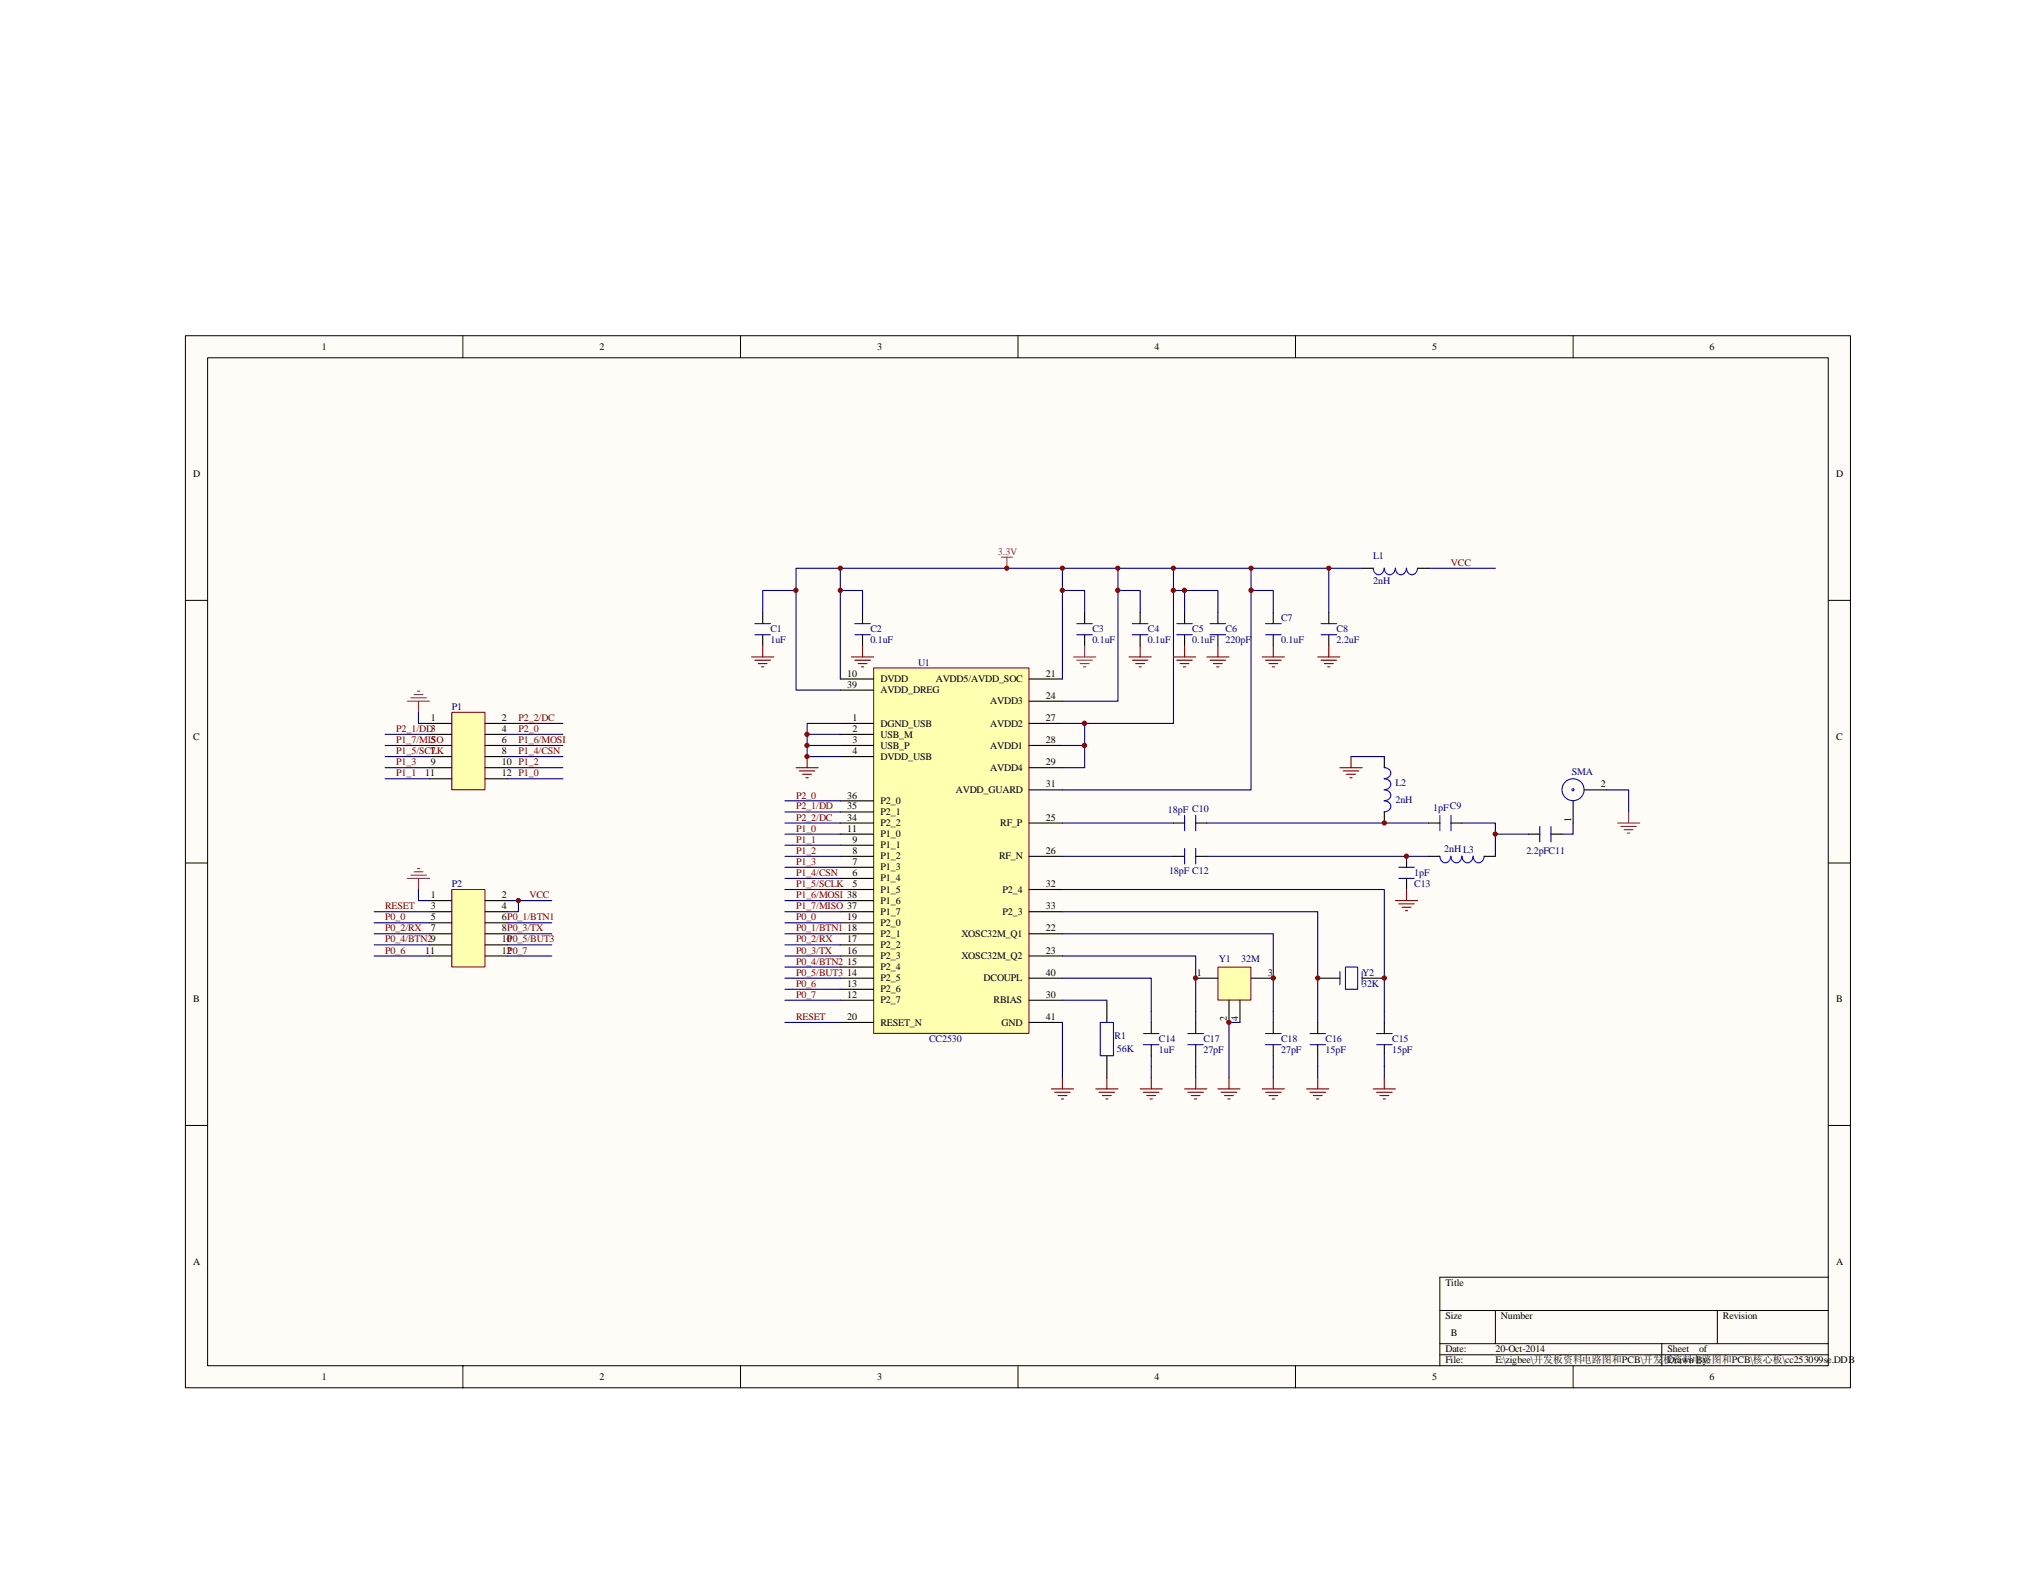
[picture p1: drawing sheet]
<svg xmlns="http://www.w3.org/2000/svg" width="279mm" height="216mm" viewBox="0 0 279 216" stroke-linecap="round" stroke-linejoin="round" font-family="sans-serif">
<path d="M25.4 46.1h228.5v144.4h-228.5z" fill="#fffcf8"/>
<g fill="none" stroke="#000" stroke-width=".14">
<path d="M25.4 46.1h228.5v144.4h-228.5zM28.5 49.1h222.4v138.4h-222.4zM63.5 46.1v3M101.6 46.1v3M139.7 46.1v3M177.8 46.1v3M215.9 46.1v3M25.4 82.4h3.1M250.9 82.4h3.1M25.4 118.4h3.1M250.9 118.4h3.1M25.4 154.5h3.1"/>
<path d="M250.9 154.5h3.1M197.6 179.9h53.3M205.2 179.9v4.5M235.7 179.9v4.5M250.9 175.3h-53.3v12.2M63.5 187.5v3M101.6 187.5v3M139.7 187.5v3M177.8 187.5v3M197.6 184.4h53.3M197.6 185.9h53.3M215.9 187.5v3"/>
<path d="M228 184.4v3.1"/>
</g>
<path d="M119.9 91.7h21.3v50.1h-21.3z" fill="#ffffb0"/>
<path d="M119.9 91.7h21.3v50.1h-21.3z" fill="none" stroke="#800000" stroke-width=".14"/>
<g fill="none" stroke="#000" stroke-width=".15">
<path d="M115.3 93.2h4.6M115.3 94.7h4.6M115.3 99.3h4.6M141.2 93.2h4.6M141.2 99.3h4.6M141.2 96.2h4.6M115.3 100.8h4.6M115.3 102.3h4.6M115.3 103.8h4.6M115.3 109.9h4.6M115.3 111.4h4.6M115.3 113h4.6"/>
<path d="M115.3 114.5h4.6M115.3 116h4.6M115.3 117.5h4.6M115.3 119h4.6M141.2 102.3h4.6M141.2 113h4.6M141.2 117.5h4.6M141.2 105.4h4.6M141.2 108.4h4.6M115.3 120.6h4.6M115.3 122.1h4.6M115.3 123.6h4.6"/>
<path d="M115.3 125.1h4.6M115.3 126.7h4.6M115.3 128.2h4.6M115.3 129.7h4.6M115.3 131.2h4.6M115.3 132.7h4.6M115.3 134.3h4.6M115.3 135.8h4.6M115.3 137.3h4.6M141.2 122.1h4.6M141.2 125.1h4.6M141.2 128.2h4.6"/>
<path d="M141.2 131.2h4.6M141.2 134.3h4.6M141.2 137.3h4.6M151.9 137.3v3M115.3 140.3h4.6M141.2 140.3h4.6M151.9 144.9v3M158 140.3v1.6M158 143.4v1.5"/>
</g>
<g fill="none" stroke="#800000" stroke-width=".15">
<path d="M109.2 105.4h3.1M109.7 105.8h2.1M110.2 106.3h1.2M110.6 106.7h.3M110.8 103.8v1.6M144.3 149.5h3M144.7 149.9h2.2M145.2 150.4h1.2M145.6 150.8h.3M145.8 147.9v1.6M150.4 149.5h3M150.8 149.9h2.2"/>
<path d="M151.3 150.4h1.2M151.7 150.8h.3M151.9 147.9v1.6M156.5 149.5h3M156.9 149.9h2.1M157.4 150.4h1.2M157.8 150.8h.3M158 147.9v1.6"/>
</g>
<path d="M115.3 99.3h-4.5v4.5h4.5M110.8 102.3h4.5M110.8 100.8h4.5M145.8 134.3h12.2v4.5M145.8 137.3h6.1M158 146.4v1.5" fill="none" stroke="#000080" stroke-width=".15"/>
<path d="M151 140.3h1.8v4.6h-1.8zM156.9 141.9h2.1M156.9 143.4h2.1" fill="none" stroke="#00f" stroke-width=".15"/>
<path d="M167.2 132.8h4.5v4.5h-4.5z" fill="#ffffb0"/>
<path d="M167.1 132.7h4.6v4.6h-4.6z" fill="none" stroke="#800000" stroke-width=".14"/>
<g fill="none" stroke="#000" stroke-width=".15">
<path d="M186.9 78h1.5M194.5 78h1.6M104.7 84.1v1.5M104.7 87.1v1.5M118.4 84.1v1.5M118.4 87.1v1.5M148.8 84.1v1.5M148.8 87.1v1.5M156.5 84.1v1.5M156.5 87.1v1.5M162.6 84.1v1.5M162.6 87.1v1.5"/>
<path d="M167.1 84.1v1.5M167.1 87.1v1.5M174.7 84.1v1.5M174.7 87.1v1.5M182.4 84.1v1.5M182.4 87.1v1.5M161 113h1.6M161 117.5h1.6M164.1 113h1.5M164.1 117.5h1.5M190 103.8v1.6M190 111.4v1.6"/>
<path d="M193 117.5v1.5M196.1 113h1.5M196.1 117.5h1.5M199.1 113h1.5M203.7 117.5h1.5M209.8 114.5h1.5M212.8 114.5h1.6M215.9 109.9v3.1M217.4 108.4h3.1M164.1 134.3h3M168.7 137.3v3M170.2 137.3v3"/>
<path d="M171.7 134.3h3M180.8 134.3h3.1M186.9 134.3h3.1M193 120.6v1.5M164.1 140.3v1.6M164.1 143.4v1.5M174.7 140.3v1.6M174.7 143.4v1.5M180.8 140.3v1.6M180.8 143.4v1.5M190 140.3v1.6M190 143.4v1.5"/>
</g>
<g fill="none" stroke="#00f" stroke-width=".15">
<path d="M188.4 78a.77 .77 0 0 0 .8 .9 .77 .77 0 0 0 .7-.9 .77 .77 0 0 0 .8 .9 .77 .77 0 0 0 .8-.9M191.5 78a.77 .77 0 0 0 .7 .9 .77 .77 0 0 0 .8-.9 .77 .77 0 0 0 .8 .9 .77 .77 0 0 0 .7-.9M103.6 85.6h2.1M103.6 87.1h2.1M117.3 85.6h2.1M117.3 87.1h2.1M147.8 85.6h2.1M147.8 87.1h2.1M155.4 85.6h2.1M155.4 87.1h2.1M161.5 85.6h2.1M161.5 87.1h2.1"/>
<path d="M166.1 85.6h2.1M166.1 87.1h2.1M173.7 85.6h2.1M173.7 87.1h2.1M181.3 85.6h2.1M181.3 87.1h2.1M162.6 111.9v2.1M162.6 116.5v2.1M164.1 111.9v2.1M164.1 116.5v2.1M189.9 109.9a.77 .77 0 0 1 1 .8 .77 .77 0 0 1-1 .7M189.9 106.9a.77 .77 0 0 1 1 .8 .77 .77 0 0 1-1 .7 .76 .76 0 0 1 1 .8 .76 .76 0 0 1-1 .7"/>
<path d="M189.9 105.4a.77 .77 0 0 1 1 .7 .77 .77 0 0 1-1 .8M192 119h2.1M197.6 117.5a.77 .77 0 0 0 .7 .9 .77 .77 0 0 0 .8-.9M197.6 111.9v2.1M199.1 117.5a.77 .77 0 0 0 .8 .9 .77 .77 0 0 0 .7-.9 .77 .77 0 0 0 .8 .9 .77 .77 0 0 0 .7-.9M199.1 111.9v2.1M202.2 117.5a.77 .77 0 0 0 .7 .9 .77 .77 0 0 0 .8-.9M211.3 113.4v2.1M212.8 113.4v2.1M215.9 108.2l.1 .2-.1 .1-.2-.1 .1-.1M183.9 133.3v1.9M184.6 132.7h1.7v3.1h-1.7z"/>
<path d="M186.9 133.4v1.8M192 120.6h2.1M163 143.4h2.1M163 141.9h2.1M173.7 143.4h2.1M173.7 141.9h2.1M179.8 143.4h2.1M179.8 141.9h2.1M188.9 143.4h2.2M188.9 141.9h2.2"/>
<circle cx="215.9" cy="108.4" r="1.51"/>
</g>
<g fill="none" stroke="#800000" stroke-width=".15">
<path d="M103.1 90.2h3.1M103.6 90.6h2.1M104.1 91.1h1.2M104.5 91.5h.3M104.7 88.6v1.6M116.8 90.2h3.1M117.3 90.6h2.1M117.8 91.1h1.2M118.2 91.5h.3M118.4 88.6v1.6M154.9 90.2h3.1M155.4 90.6h2.1"/>
<path d="M155.9 91.1h1.2M156.3 91.5h.3M156.5 88.6v1.6M161 90.2h3.1M161.5 90.6h2.1M161.9 91.1h1.3M162.4 91.5h.3M162.6 88.6v1.6M165.6 90.2h3.1M166.1 90.6h2.1M166.5 91.1h1.2M167 91.5h.3"/>
<path d="M167.1 88.6v1.6M173.2 90.2h3.1M173.7 90.6h2.1M174.1 91.1h1.2M174.6 91.5h.3M174.7 88.6v1.6M180.8 90.2h3.1M181.3 90.6h2.1M181.7 91.1h1.3M182.2 91.5h.3M182.4 88.6v1.6M183.9 105.4h3"/>
<path d="M184.3 105.8h2.2M184.8 106.3h1.2M185.3 106.7h.2M185.4 103.8v1.6M191.5 123.6h3M192 124.1h2.1M192.4 124.5h1.2M192.9 125h.3M193 122.1v1.5M162.6 149.5h3M163 149.9h2.1M163.5 150.4h1.2"/>
<path d="M163.9 150.8h.3M164.1 147.9v1.6M167.1 149.5h3.1M167.6 149.9h2.1M168 150.4h1.2M168.5 150.8h.3M168.7 147.9v1.6M173.2 149.5h3.1M173.7 149.9h2.1M174.1 150.4h1.2M174.6 150.8h.3M174.7 147.9v1.6"/>
<path d="M179.3 149.5h3.1M179.8 149.9h2.1M180.2 150.4h1.2M180.7 150.8h.3M180.8 147.9v1.6M188.4 149.5h3.1M188.9 149.9h2.2M189.4 150.4h1.2M189.8 150.8h.3M190 147.9v1.6"/>
</g>
<g fill="none" stroke="#000080" stroke-width=".15">
<path d="M115.3 78h71.6M145.8 78v15.2M153.4 78v18.2h-7.6M161 78v21.3h-12.2M171.7 78v30.4h-25.9M182.4 78v6.1M196.1 78h9.1M109.2 81h-4.5v3.1M115.3 93.2v-15.2h-6.1v16.7h6.1M115.3 81h3.1v3.1M145.8 99.3h3v6.1h-3M145.8 81h3v3.1"/>
<path d="M153.4 81h3.1v3.1M161 81h6.1v3.1M162.6 81v3.1M171.7 81h3v3.1M107.7 114.5h7.6M107.7 109.9h7.6M107.7 111.4h7.6M107.7 113h7.6M107.7 116h7.6M107.7 119h7.6M107.7 117.5h7.6M145.8 102.3h3"/>
<path d="M145.8 113h15.2M145.8 117.5h15.2M165.6 113h30.5M165.6 117.5h30.5M185.4 103.8h4.6M200.6 113h4.6v4.5M205.2 114.5h4.6M215.9 113v1.5h-1.5M220.5 108.4h3v3M107.7 120.6h7.6M107.7 123.6h7.6M107.7 122.1h7.6"/>
<path d="M107.7 125.1h7.6M107.7 126.7h7.6M107.7 128.2h7.6M107.7 137.3h7.6M107.7 134.3h7.6M107.7 132.7h7.6M107.7 131.2h7.6M107.7 129.7h7.6M107.7 135.8h7.6M145.8 131.2h18.3v9.1M145.8 125.1h35v15.2M145.8 128.2h28.9v12.1"/>
<path d="M145.8 122.1h44.2v18.2M158 138.8v1.5M107.7 140.3h7.6M145.8 140.3v7.6M158 144.9v1.5M164.1 144.9v3M170.2 140.3h-1.5v7.6M174.7 144.9v3M180.8 144.9v3M190 144.9v3"/>
</g>
<path d="M137.4 76.5h1.5M138.2 76.5v1.5M147.3 90.2h3.1M147.8 90.6h2.1M148.2 91.1h1.3M148.7 91.5h.3M148.8 88.6v1.6M222 113h3M222.4 113.4h2.2M222.9 113.9h1.2M223.3 114.3h.3M223.5 111.4v1.6" fill="none" stroke="#a1006a" stroke-width=".15"/>
<path d="M62 122.1h4.5v10.6h-4.5z" fill="#ffffb0"/>
<path d="M62 122.1h4.5v10.6h-4.5z" fill="none" stroke="#800000" stroke-width=".14"/>
<path d="M58.9 123.6h3.1M58.9 125.1h3.1M58.9 126.7h3.1M58.9 128.2h3.1M58.9 129.7h3.1M58.9 131.2h3.1M66.6 123.6h3M66.6 125.1h3M66.6 126.7h3M66.6 128.2h3M66.6 129.7h3M66.6 131.2h3" fill="none" stroke="#000" stroke-width=".15"/>
<path d="M62 97.8h4.5v10.6h-4.5z" fill="#ffffb0"/>
<path d="M62 97.8h4.5v10.6h-4.5z" fill="none" stroke="#800000" stroke-width=".14"/>
<path d="M58.9 99.3h3.1M66.6 99.3h3M58.9 100.8h3.1M58.9 102.3h3.1M58.9 103.8h3.1M58.9 105.4h3.1M58.9 106.9h3.1M66.6 100.8h3M66.6 102.3h3M66.6 103.8h3M66.6 105.4h3M66.6 106.9h3" fill="none" stroke="#000" stroke-width=".15"/>
<path d="M55.9 96.2h3M56.4 95.8h2.1M56.8 95.3h1.2M57.3 94.9h.3M57.4 96.2v1.6M56.8 119.7h1.2M57.3 119.2h.3M55.9 120.6h3M56.4 120.1h2.1M57.4 120.6v1.5" fill="none" stroke="#a1006a" stroke-width=".15"/>
<g fill="none" stroke="#000080" stroke-width=".15">
<path d="M57.4 97.8v1.5h1.5M69.6 99.3h7.6M52.9 100.8h6M52.9 102.3h6M52.9 103.8h6M52.9 105.4h6M52.9 106.9h6M69.6 100.8h7.6M69.6 102.3h7.6M69.6 103.8h7.6M69.6 105.4h7.6M69.6 106.9h7.6"/>
<path d="M51.4 125.1h7.5M51.4 126.7h7.5M51.4 128.2h7.5M51.4 129.7h7.5M51.4 131.2h7.5M57.4 122.1v1.5h1.5M69.6 126.7h6.1M69.6 128.2h6.1M69.6 129.7h6.1M69.6 131.2h6.1M69.6 123.6h6.1M71.1 123.6v1.5h-1.5"/>
</g>
<g fill="#800000" stroke="#800000" stroke-width=".14">
<circle cx="71.1" cy="123.6" r=".29"/>
<circle cx="109.2" cy="81" r=".3"/>
<circle cx="110.7" cy="103.8" r=".29"/>
<circle cx="110.7" cy="102.3" r=".3"/>
<circle cx="110.7" cy="100.8" r=".3"/>
<circle cx="115.3" cy="81" r=".3"/>
<circle cx="115.3" cy="78" r=".29"/>
<circle cx="138.2" cy="78" r=".29"/>
<circle cx="145.8" cy="81" r=".29"/>
<circle cx="145.8" cy="78" r=".29"/>
<circle cx="148.8" cy="102.3" r=".3"/>
<circle cx="148.8" cy="99.3" r=".3"/>
<circle cx="153.4" cy="81" r=".3"/>
<circle cx="153.4" cy="78" r=".29"/>
<circle cx="161" cy="81" r=".3"/>
<circle cx="161" cy="78" r=".29"/>
<circle cx="162.5" cy="81" r=".3"/>
<circle cx="164.1" cy="134.2" r=".3"/>
<circle cx="168.6" cy="140.3" r=".29"/>
<circle cx="171.7" cy="81" r=".3"/>
<circle cx="171.7" cy="78" r=".29"/>
<circle cx="174.7" cy="134.2" r=".3"/>
<circle cx="180.8" cy="134.2" r=".3"/>
<circle cx="182.4" cy="78" r=".29"/>
<circle cx="190" cy="134.2" r=".3"/>
<circle cx="190" cy="113" r=".29"/>
<circle cx="193" cy="117.5" r=".29"/>
<circle cx="205.2" cy="114.5" r=".29"/>
</g>
<g font-size="1.4">
<text x="44.2" y="48">1</text>
<text x="82.3" y="48">2</text>
<text x="120.4" y="48">3</text>
<text x="158.4" y="48">4</text>
<text x="196.5" y="48">5</text>
<text x="234.6" y="48">6</text>
<text x="26.5" y="65.5">D</text>
<text x="252" y="65.5">D</text>
<text x="116.2" y="92.9">10</text>
<text x="116.2" y="94.4">39</text>
<text x="120.8" y="93.6">DVDD</text>
<text x="120.8" y="95.1">AVDD_DREG</text>
<text x="128.4" y="93.6">AVDD5/AVDD_SOC</text>
<text x="143.5" y="92.9">21</text>
<text x="143.5" y="95.9">24</text>
<text x="26.5" y="101.5">C</text>
<text x="59.1" y="99">1</text>
<text x="59.1" y="102">5</text>
<text x="68.9" y="99">2</text>
<text x="68.9" y="100.5">4</text>
<text x="68.9" y="102">6</text>
<text x="117" y="99">1</text>
<text x="117" y="100.5">2</text>
<text x="117" y="102">3</text>
<text x="120.8" y="99.7">DGND_USB</text>
<text x="120.8" y="101.2">USB_M</text>
<text x="135.9" y="96.7">AVDD3</text>
<text x="135.9" y="99.7">AVDD2</text>
<text x="143.5" y="99">27</text>
<text x="143.5" y="102">28</text>
<text x="252" y="101.5">C</text>
<text x="58.4" y="106.6">11</text>
<text x="59.1" y="103.5">7</text>
<text x="59.1" y="105">9</text>
<text x="68.9" y="103.5">8</text>
<text x="68.9" y="105">10 P1_2</text>
<text x="68.9" y="106.6">12 P1_0</text>
<text x="117" y="103.5">4</text>
<text x="120.8" y="102.7">USB_P</text>
<text x="120.8" y="104.3">DVDD_USB</text>
<text x="135.9" y="102.7">AVDD1</text>
<text x="135.9" y="105.8">AVDD4</text>
<text x="143.5" y="105">29</text>
<text x="116.2" y="109.6">36</text>
<text x="116.2" y="111.1">35</text>
<text x="116.2" y="112.6">34</text>
<text x="120.8" y="110.4">P2_0</text>
<text x="120.8" y="111.9">P2_1</text>
<text x="120.8" y="113.4">P2_2</text>
<text x="131.2" y="108.8">AVDD_GUARD</text>
<text x="137.3" y="113.4">RF_P</text>
<text x="143.5" y="108.1">31</text>
<text x="143.5" y="112.6">25</text>
<text x="215.6" y="112.8" transform="rotate(-90 215.6 112.8)">1</text>
<text x="219.7" y="108.1">2</text>
<text x="116.2" y="114.2">11</text>
<text x="117" y="115.7">9</text>
<text x="117" y="117.2">8</text>
<text x="117" y="118.7">7</text>
<text x="120.8" y="114.9">P1_0</text>
<text x="120.8" y="116.4">P1_1</text>
<text x="120.8" y="118">P1_2</text>
<text x="120.8" y="119.5">P1_3</text>
<text x="137.1" y="118">RF_N</text>
<text x="143.5" y="117.2">26</text>
<text x="59.1" y="123.3">1</text>
<text x="59.1" y="124.8">3</text>
<text x="68.9" y="123.3">2</text>
<text x="68.9" y="124.8">4</text>
<text x="117" y="120.2">6</text>
<text x="117" y="121.8">5</text>
<text x="120.8" y="121">P1_4</text>
<text x="120.8" y="122.5">P1_5</text>
<text x="120.8" y="124">P1_6</text>
<text x="120.8" y="125.6">P1_7</text>
<text x="137.6" y="125.6">P2_3</text>
<text x="137.6" y="122.5">P2_4</text>
<text x="143.5" y="124.8">33</text>
<text x="143.5" y="121.8">32</text>
<text x="58.4" y="130.9">11</text>
<text x="59.1" y="126.3">5</text>
<text x="59.1" y="127.8">7</text>
<text x="68.9" y="126.3">6P0_1/BTN1</text>
<text x="68.9" y="127.8">8P0_3/TX</text>
<text x="68.9" y="129.3">10P0_5/BUT3</text>
<text x="68.9" y="130.9">12P0_7</text>
<text x="116.2" y="126.3">19</text>
<text x="116.2" y="127.8">18</text>
<text x="116.2" y="129.3">17</text>
<text x="116.2" y="130.9">16</text>
<text x="120.8" y="127.1">P2_0</text>
<text x="120.8" y="128.6">P2_1</text>
<text x="120.8" y="130.1">P2_2</text>
<text x="120.8" y="131.6">P2_3</text>
<text x="131.9" y="131.6">XOSC32M_Q2</text>
<text x="131.9" y="128.6">XOSC32M_Q1</text>
<text x="143.5" y="130.9">23</text>
<text x="143.5" y="127.8">22</text>
<text x="26.5" y="137.6">B</text>
<text x="116.2" y="132.4">15</text>
<text x="116.2" y="133.9">14</text>
<text x="116.2" y="135.4">13</text>
<text x="116.2" y="137">12</text>
<text x="120.8" y="133.2">P2_4</text>
<text x="120.8" y="134.7">P2_5</text>
<text x="120.8" y="136.2">P2_6</text>
<text x="120.8" y="137.7">P2_7</text>
<text x="135" y="134.7">DCOUPL</text>
<text x="136.4" y="137.7">RBIAS</text>
<text x="143.5" y="137">30</text>
<text x="143.5" y="133.9">40</text>
<text x="164.2" y="133.9">1</text>
<text x="174" y="133.9">3</text>
<text x="252" y="137.6">B</text>
<text x="116.2" y="140">20</text>
<text x="120.8" y="140.8">RESET_N</text>
<text x="137.4" y="140.8">GND</text>
<text x="143.5" y="140">41</text>
<text x="168.4" y="140.2" transform="rotate(-90 168.4 140.2)">2</text>
<text x="169.9" y="140.2" transform="rotate(-90 169.9 140.2)">4</text>
<text x="26.5" y="173.6">A</text>
<text x="252" y="173.6">A</text>
<text x="198.4" y="176.5">Title</text>
<text x="198.4" y="181.1">Size</text>
<text x="198.4" y="185.6">Date:</text>
<text x="199.1" y="183.3">B</text>
<text x="205.2" y="185.6">20-Oct-2014</text>
<text x="206" y="181.1">Number</text>
<text x="228.8" y="185.6">Sheet</text>
<text x="233.2" y="185.6">of</text>
<text x="236.4" y="181.1">Revision</text>
<text x="44.2" y="189.4">1</text>
<text x="82.3" y="189.4">2</text>
<text x="120.4" y="189.4">3</text>
<text x="158.4" y="189.4">4</text>
<text x="196.5" y="189.4">5</text>
<text x="198.4" y="187.1">File:</text>
<text x="205.2" y="187.1">E:\zigbee\开发板资料电路图和PCB\开发板资料电路图和PCB\核心板\cc253099se.DDB</text>
<text x="228.8" y="187.1">Drawn By:</text>
<text x="234.6" y="189.4">6</text>
</g>
<text font-size="1.4" fill="#a1006a" x="136.9" y="76.1">3.3V</text>
<g font-size="1.4" fill="#000080">
<text x="188.4" y="76.8">L1</text>
<text x="188.4" y="80.1">2nH</text>
<text x="105.7" y="86.8">C1</text>
<text x="105.7" y="88.3">1uF</text>
<text x="119.4" y="86.8">C2</text>
<text x="119.4" y="88.3">0.1uF</text>
<text x="149.9" y="86.8">C3</text>
<text x="149.9" y="88.3">0.1uF</text>
<text x="157.5" y="86.8">C4</text>
<text x="157.5" y="88.3">0.1uF</text>
<text x="163.6" y="86.8">C5</text>
<text x="163.6" y="88.3">0.1uF</text>
<text x="168.2" y="86.8">C6</text>
<text x="168.2" y="88.3">220pF</text>
<text x="175.8" y="85.3">C7</text>
<text x="175.8" y="88.3">0.1uF</text>
<text x="183.4" y="86.8">C8</text>
<text x="183.4" y="88.3">2.2uF</text>
<text x="126" y="91.4">U1</text>
<text x="62" y="97.4">P1</text>
<text x="191.5" y="107.9">L2</text>
<text x="215.7" y="106.4">SMA</text>
<text x="160.3" y="111.6">18pF C10</text>
<text x="191.5" y="110.2">2nH</text>
<text x="196.7" y="111.3">1pFC9</text>
<text x="160.4" y="119.9">18pF C12</text>
<text x="198.2" y="116.9">2nH L3</text>
<text x="209.5" y="117.2">2.2pFC11</text>
<text x="62" y="121.8">P2</text>
<text x="194.1" y="121.8">C13</text>
<text x="194.1" y="120.2">1pF</text>
<text x="167.3" y="132.1">Y1</text>
<text x="170.3" y="132.1">32M</text>
<text x="186.9" y="133.9">Y2</text>
<text x="186.9" y="135.4">32K</text>
<text x="127.5" y="143">CC2530</text>
<text x="153" y="142.6">R1</text>
<text x="159" y="143">C14</text>
<text x="165.1" y="143">C17</text>
<text x="175.8" y="143">C18</text>
<text x="181.9" y="143">C16</text>
<text x="191.1" y="143">C15</text>
<text x="153.3" y="144.4">56K</text>
<text x="159" y="144.6">1uF</text>
<text x="165.1" y="144.6">27pF</text>
<text x="175.8" y="144.6">27pF</text>
<text x="181.9" y="144.6">15pF</text>
<text x="191.1" y="144.6">15pF</text>
</g>
<g font-size="1.4" fill="#800000">
<text x="199.1" y="77.7">VCC</text>
<text x="54.4" y="102">P1_7/MISO</text>
<text x="54.4" y="100.5">P2_1/DD3</text>
<text x="71.1" y="102">P1_6/MOSI</text>
<text x="71.1" y="100.5">P2_0</text>
<text x="71.1" y="99">P2_2/DC</text>
<text x="54.4" y="106.6">P1_1</text>
<text x="54.4" y="105">P1_3</text>
<text x="54.4" y="103.5">P1_5/SCLK</text>
<text x="71.1" y="103.5">P1_4/CSN</text>
<text x="109.2" y="109.6">P2_0</text>
<text x="109.2" y="111.1">P2_1/DD</text>
<text x="109.2" y="112.6">P2_2/DC</text>
<text x="109.2" y="114.2">P1_0</text>
<text x="109.2" y="115.7">P1_1</text>
<text x="109.2" y="117.2">P1_2</text>
<text x="109.2" y="118.7">P1_3</text>
<text x="52.9" y="124.8">RESET</text>
<text x="72.7" y="123.3">VCC</text>
<text x="109.2" y="120.2">P1_4/CSN</text>
<text x="109.2" y="121.8">P1_5/SCLK</text>
<text x="109.2" y="123.3">P1_6/MOSI 38</text>
<text x="109.2" y="124.8">P1_7/MISO 37</text>
<text x="52.9" y="126.3">P0_0</text>
<text x="52.9" y="127.8">P0_2/RX</text>
<text x="52.9" y="129.3">P0_4/BTN29</text>
<text x="52.9" y="130.9">P0_6</text>
<text x="109.2" y="126.3">P0_0</text>
<text x="109.2" y="127.8">P0_1/BTN1</text>
<text x="109.2" y="129.3">P0_2/RX</text>
<text x="109.2" y="130.9">P0_3/TX</text>
<text x="109.2" y="135.4">P0_6</text>
<text x="109.2" y="137">P0_7</text>
<text x="109.2" y="132.4">P0_4/BTN2</text>
<text x="109.2" y="133.9">P0_5/BUT3</text>
<text x="109.2" y="140">RESET</text>
</g>
</svg>
